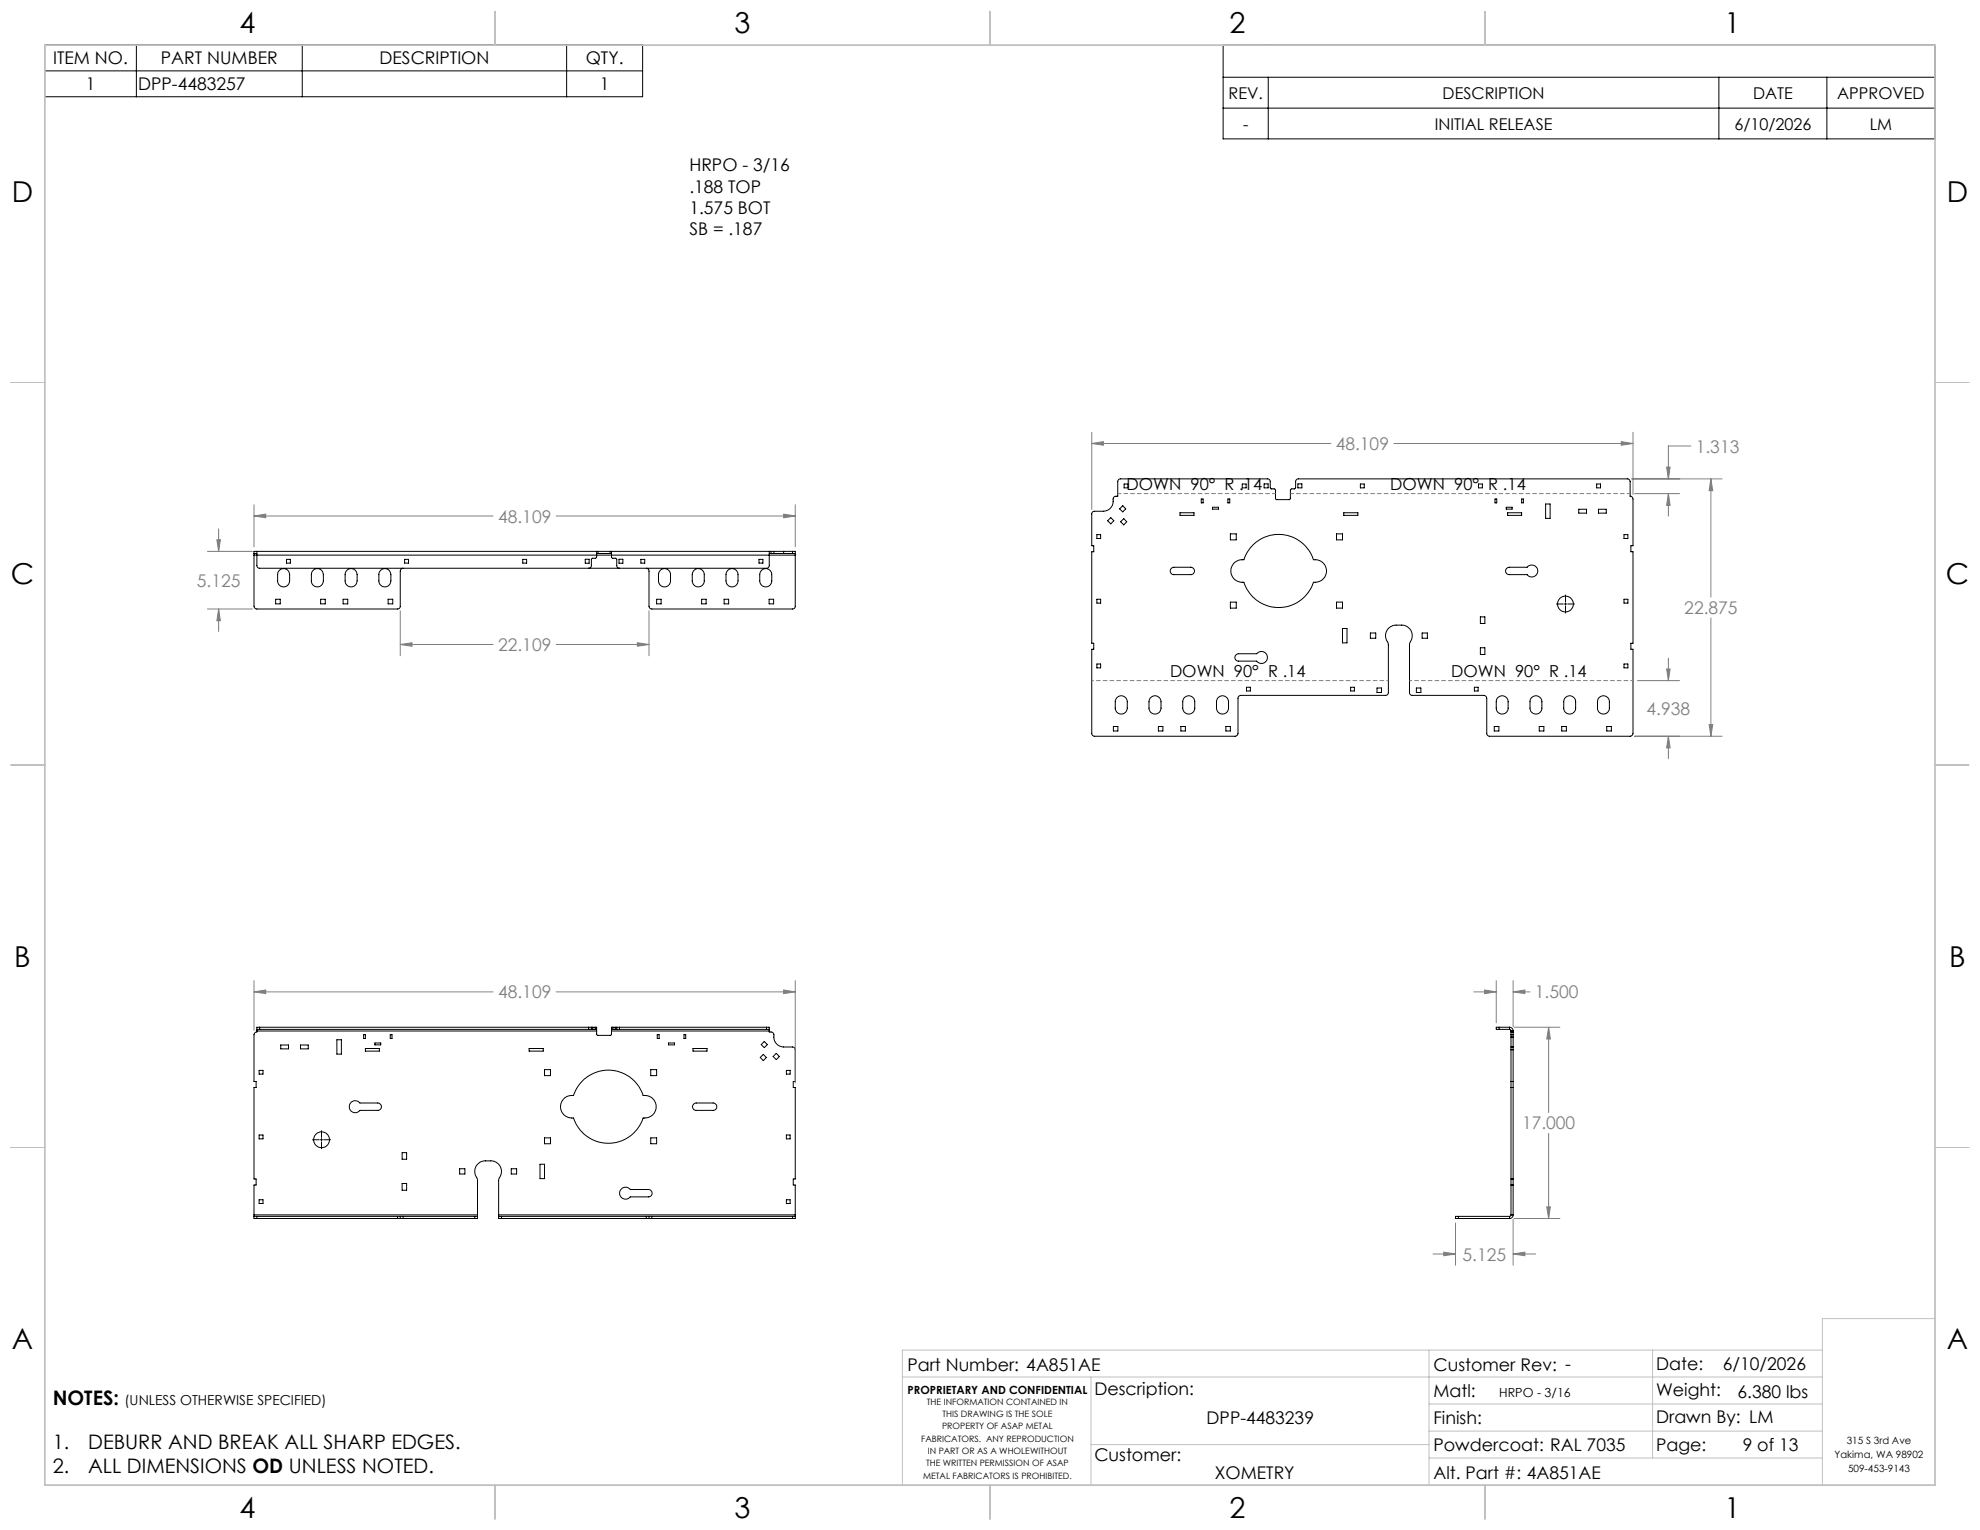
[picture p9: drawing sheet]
<svg xmlns="http://www.w3.org/2000/svg" width="559mm" height="432mm" viewBox="0 0 559 432" stroke-linecap="round" stroke-linejoin="round" font-family="sans-serif">
<g fill="none" stroke="#000" stroke-width=".28">
<path d="M12.6 12.7h168.8v14.6h-168.8zM38.5 12.7v14.6M85.3 12.7v14.6M159.9 12.7v14.6M345.2 12.7h200.9v26.5h-200.9zM12.6 20h168.8M345.2 21.8h200.9M345.2 30.5h200.9M357.9 21.8v17.4M485.1 21.8v17.4M515.6 21.8v17.4M315.6 135.5l.5-.4h41.8l.6 .7v2l1.4 .4 .1 2.5 .2 .3h3.8l.2-.3v-2.5l.2-.2 1.1-.1 .2-2.3 .6-.5h93.1l.5 .4 .2 4.6 .5 .2 .3 .5v13.2h-.6v1.7h.6v25.8h-.6v1.7h.6v23.8l-.3 .5-.5 .3h-40l-.5-.7v-10l-.5-.7-20.6-.1-.5-.3-.2-.4v-13.8a3.6 3.6 0 0 0-.1-4.5l-1.4-.8-2.3-.1a3.1 3.1 0 0 0-2.7 1.9 3.1 3.1 0 0 0 .5 3.3v14l-.4 .6-41.2 .1-.6 .2-.2 .4v10.1l-.6 .8h-40.2l-.5-.7v-23.9h.6v-1.7h-.6v-25.8h.6v-1.7h-.6v-9l.2-.5 .5-.2h2.6a2.77 2.77 0 0 0 2.7-2.8l.1-.9 .2-.3 1.1-.2z"/>
<path d="M317.3 136.6h1v1.1h-1zM350.6 136.6h1.1v1.1h-1.1zM356.8 136.6h1.1v1.1h-1.1zM366.3 136.6h1.1v1.1h-1.1zM383.9 136.6h1.1v1.1h-1.1zM417.3 136.6h1.1v1.1h-1.1zM450.6 136.6h1.1v1.1h-1.1zM71.7 156.2h.8M71.7 156.2v.5M71.7 156.7v14.4l.2 .6 .5 .2 40-.1 .6-.6v-10l.2-.6 .6-.2M71.7 156.7h152.7M72.5 155.6v4.1l.3 .5 .4 .2h143.2l.5-.2 .2-.5v-4.1"/>
<path d="M72.5 155.6h-.8v.6M72.5 155.6h95.9M80.9 157.9h1.1v1h-1.1zM114.2 157.9h1.1v1h-1.1zM147.5 157.9h1.1v1h-1.1zM165.2 157.8h1.1v1.2h-1.1zM168.4 155.6v1.6l-.3 .4-1.1 .1-.1 2.1-.3 .4-.5 .2M168.4 155.6h.4M168.4 156.2h.4M168.8 155.6h3.4M168.8 156.2h3.4M168.8 155.6v.6"/>
<path d="M172.2 155.6h.4M172.2 156.2h.4M172.2 155.6v.6M172.6 155.6v1.6l.3 .4 1.1 .1 .1 2.1 .2 .4 .5 .2M172.6 155.6h45M174.7 157.8h1.1v1.2h-1.1zM180.9 157.9h1.1v1h-1.1zM214.2 157.9h1.1v1h-1.1zM217.1 156.2h.5M217.6 155.6h.8M217.6 156.2h.8M217.6 155.6v.6"/>
<path d="M218.4 155.6h2.8M218.4 156.2h2.8M218.4 155.6v.6M221.2 155.6h2.5M221.2 156.2h2.5M221.2 155.6v.6M223.7 155.6h.7v.6M223.7 156.2h.7M223.7 155.6v.6M224.4 156.2v.5M224.4 156.7v14.5l-.2 .5-.4 .2h-40l-.4-.2-.2-.6v-10.1l-.2-.4-.6-.2M309.6 150.9h1v1.1h-1z"/>
<path d="M313.5 146.1l.9 .9-.9 .8-.9-.8zM316 143.6l.9-.9 .8 .9-.8 .9zM316.3 147.2l.8-.8 .9 .8-.9 .9zM333 144.7h4v.8h-4zM339 140.8h.5v1.1h-.5zM342.2 143.2h1.7v.5h-1.7zM346.5 140.8h.6v1.1h-.6zM347.2 150.7h1.7v1.7h-1.7zM348.3 158.9l1.3-.8 1.4-.1a10.3 10.3 0 0 1 9.9-7.2 10.3 10.3 0 0 1 9.8 7.2 3.2 3.2 0 0 1 3.7 3.1 3.2 3.2 0 0 1-3.7 3.2 10.3 10.3 0 0 1-9.8 7.2 10.3 10.3 0 0 1-9.9-7.2 3.2 3.2 0 0 1-3.3-1.7 3.2 3.2 0 0 1 .6-3.7zM377.2 150.7h1.7v1.7h-1.7zM379.2 144.7h4v.8h-4zM421.9 140.8h.5v1.1h-.5z"/>
<path d="M425.1 143.2h1.7v.5h-1.7zM425.5 144.7h3.9v.8h-3.9zM429.4 140.8h.5v1.1h-.5zM436.2 142.2h1.3v4.1h-1.3zM445.6 143.7h2.1v1.1h-2.1zM451.1 143.7h2.2v1.1h-2.2zM458.3 150.9h1.1v1.1h-1.1zM77.8 169.1h1.3v1.3h-1.3zM78.9 160.9a1.7 1.7 0 0 1 1.8-.3 1.7 1.7 0 0 1 1 1.6v1.7a1.69 1.69 0 0 1-1.7 1.7 1.69 1.69 0 0 1-1.6-1.7v-1.9zM88.4 160.9a1.7 1.7 0 0 1 1.9-.3 1.7 1.7 0 0 1 1 1.6v1.7a1.69 1.69 0 0 1-1.7 1.7 1.69 1.69 0 0 1-1.7-1.7v-1.9zM90.5 169.1h1.3v1.3h-1.3zM96.8 169.1h1.3v1.3h-1.3z"/>
<path d="M98 160.9a1.7 1.7 0 0 1 1.8-.3 1.7 1.7 0 0 1 1 1.6v1.7a1.69 1.69 0 0 1-1.7 1.7 1.69 1.69 0 0 1-1.7-1.7v-1.9zM107.4 161a1.7 1.7 0 0 1 1.8-.4 1.7 1.7 0 0 1 1.1 1.6v1.7a1.69 1.69 0 0 1-1.7 1.7 1.69 1.69 0 0 1-1.7-1.7v-1.9zM109.5 169.1h1.3v1.3h-1.3zM185.3 169.1h1.3v1.3h-1.3zM186.4 160.9a1.7 1.7 0 0 1 1.8-.3 1.7 1.7 0 0 1 1 1.6v1.7a1.69 1.69 0 0 1-1.7 1.7 1.69 1.69 0 0 1-1.7-1.7v-1.9zM195.9 160.9a1.7 1.7 0 0 1 1.9-.3 1.7 1.7 0 0 1 1 1.6v1.7a1.69 1.69 0 0 1-1.7 1.7 1.69 1.69 0 0 1-1.7-1.7v-1.9zM198 169.1h1.3v1.3h-1.3zM204.4 169.1h1.2v1.3h-1.2zM205.5 160.9a1.7 1.7 0 0 1 1.8-.3 1.7 1.7 0 0 1 1 1.6v1.7a1.69 1.69 0 0 1-1.7 1.7 1.69 1.69 0 0 1-1.7-1.7v-1.9zM215 160.9a1.7 1.7 0 0 1 1.8-.3 1.7 1.7 0 0 1 1 1.6v1.7a1.69 1.69 0 0 1-1.7 1.7 1.69 1.69 0 0 1-1.7-1.7v-1.9zM217.1 169.1h1.2v1.3h-1.2zM309.6 169.1h1v1.1h-1z"/>
<path d="M330.4 160.5l.9-.4h4.8a1.04 1.04 0 0 1 1 1 1.04 1.04 0 0 1-1 1.1h-4.8a1.03 1.03 0 0 1-.9-1.7zM347.2 169.9h1.7v1.7h-1.7zM377.2 169.9h1.7v1.7h-1.7zM378.9 177.4h1.3v4h-1.3zM386.8 178.6h1.5v1.5h-1.5zM401.4 178.6h1.4v1.5h-1.4zM417.8 174.1h1.3v1.9h-1.3zM425.1 160.5l.8-.4h5.1a1.68 1.68 0 0 1 2.4-.2 1.68 1.68 0 0 1 0 2.5 1.68 1.68 0 0 1-2.4-.2h-5.1a1.03 1.03 0 0 1-.8-1.7zM439.2 170.5h2M441.5 170.5h.6M441.8 167.9v1.9M441.8 170.1v.7"/>
<path d="M441.8 171.1v1.9M442.5 170.5h1.9M458.3 169.1h1.1v1.1h-1.1zM309.6 187.4h1v1.1h-1zM315.2 196.9a1.71 1.71 0 0 1 1.9-.4 1.71 1.71 0 0 1 1 1.5v1.8a1.69 1.69 0 0 1-1.7 1.7 1.69 1.69 0 0 1-1.7-1.7v-1.9zM324.7 196.9a1.71 1.71 0 0 1 1.9-.4 1.71 1.71 0 0 1 1.1 1.5v1.8a1.69 1.69 0 0 1-1.7 1.7 1.69 1.69 0 0 1-1.7-1.7v-1.9zM334.3 196.9a1.71 1.71 0 0 1 1.8-.4 1.71 1.71 0 0 1 1.1 1.5v1.8a1.69 1.69 0 0 1-1.7 1.7 1.69 1.69 0 0 1-1.7-1.7v-1.9zM343.8 196.9a1.71 1.71 0 0 1 1.8-.4 1.71 1.71 0 0 1 1.1 1.5v1.8a1.69 1.69 0 0 1-1.7 1.7 1.69 1.69 0 0 1-1.7-1.7v-1.9zM348.8 184.9l.6-.4h5.3a1.68 1.68 0 0 1 2.4-.2 1.68 1.68 0 0 1 0 2.5 1.68 1.68 0 0 1-2.4-.2h-5.1a1.02 1.02 0 0 1-1-.6 1.02 1.02 0 0 1 .2-1.1zM351.8 194h1.1v1h-1.1zM381.2 194h1v1h-1zM388.6 194.2h1.3v1.2h-1.3z"/>
<path d="M399.7 194.2h1.3v1.2h-1.3zM416.1 194h1.1v1h-1.1zM417.8 182.8h1.3v1.9h-1.3zM422.8 196.8a1.69 1.69 0 0 1 1.8-.3 1.69 1.69 0 0 1 1 1.5v1.8a1.68 1.68 0 0 1-1.6 1.7 1.68 1.68 0 0 1-1.7-1.7v-1.9zM432.4 196.8a1.69 1.69 0 0 1 1.8-.3 1.69 1.69 0 0 1 1 1.5v1.8a1.68 1.68 0 0 1-1.7 1.7 1.68 1.68 0 0 1-1.7-1.7v-1.9zM441.9 196.8a1.69 1.69 0 0 1 1.8-.3 1.69 1.69 0 0 1 1 1.5v1.8a1.68 1.68 0 0 1-1.7 1.7 1.68 1.68 0 0 1-1.7-1.7v-1.9zM451.4 196.8a1.69 1.69 0 0 1 1.8-.3 1.69 1.69 0 0 1 1 1.5v1.8a1.68 1.68 0 0 1-1.7 1.7 1.68 1.68 0 0 1-1.7-1.7v-1.9zM458.3 187.4h1.1v1.1h-1.1zM314.2 205h1.3v1.3h-1.3zM326.9 205h1.3v1.3h-1.3zM333.3 205h1.2v1.3h-1.2zM346 205h1.2v1.3h-1.2z"/>
<path d="M421.7 205h1.3v1.3h-1.3zM434.4 205h1.3v1.3h-1.3zM440.8 205h1.3v1.3h-1.3zM453.5 205h1.3v1.3h-1.3zM72.5 290.5h.8M72.5 290.5v.5M72.5 291v.3l-.6 .2-.2 .5v13.2h.6v1.7h-.6v25.8h.6v1.7h-.6v8.5M72.5 291h95.9M73.3 289.9h-.8v.6M73.3 290.5h92.8M73.3 289.9h92.8M73.3 289.9v.6"/>
<path d="M79.2 294.9h2.2v1.1h-2.2zM84.8 294.9h2.2v1.1h-2.2zM95.1 293.4h1.2v4.1h-1.2zM102.6 292h.5v1.1h-.5zM103.1 295.9h4v.8h-4zM105.8 294.4h1.7v.5h-1.7zM110.1 292h.5v1.1h-.5zM149.3 295.9h4v.8h-4zM166.1 290.5h.8M166.1 289.9h.8M166.1 289.9v.6M166.9 290.5h.4"/>
<path d="M166.9 289.9h.4M166.9 289.9v.6M167.3 290.5h.7M167.3 289.9h.7M167.3 289.9v.6M168 290.5h.4M168 289.9h.4v.6M168 289.9v.6M168.4 290.5v.5M168.4 291v.9l.2 .3h3.7l.3-.3v-.9M172.6 290.5h.4M172.6 290.5v.5"/>
<path d="M172.6 291h44.5M173 289.9h-.4v.6M173 290.5h.6M173 289.9h.6M173 289.9v.6M173.6 290.5h.5M173.6 289.9h.5M173.6 289.9v.6M174.1 290.5h.7M174.1 289.9h.7M174.1 289.9v.6M174.8 290.5h41.5"/>
<path d="M174.8 289.9v.6M174.8 289.9h41.5M185.5 292h.5v1.1h-.5zM188.7 294.4h1.7v.5h-1.7zM193 292h.5v1.1h-.5zM195.6 295.9h3.9v.8h-3.9zM215.4 297.6l.9 .8-.9 .9-.8-.9zM215.7 293.9l.9 .9-.9 .9-.9-.9zM216.3 289.9h.8v.6M216.3 290.5h.8M216.3 289.9v.6M217.1 290.5v.5"/>
<path d="M217.1 291v.3l1.1 .2 .2 .5a3 3 0 0 0 .7 2.6l.5 .4 1.1 .5h3.2l.5 .7v9h-.5v1.7h.5v25.8h-.5v1.7h.5v8.5M219.1 297.3l.9 .9-.9 .8-.9-.8zM423.1 289.9h-.8v.6h.8M423.1 290.5h2.9M423.1 289.9h2.9M423.1 289.9v.6M426 289.9l.8 .4 .2 .7M426 290.5l.4 .5M426 289.9v.6M426.4 295.5v.8M426.4 292.7v2.8M426.4 291.3v.7"/>
<path d="M426.4 291h.6M426.4 295.5h.6M426.4 292h.6M426.4 291.3h.6M426.4 291v.3M426.4 292v.7M426.4 296.3v46.6M426.4 296.3h.6M426.4 292.7h.6M427 295.5v.8M427 292.7v2.8M427 291.3v.7"/>
<path d="M427 291v.3M427 292v.7M427 296.3v46.6M73.1 302.1h1.1v1h-1.1zM90.7 319.1v1.9M99 311.3a1.69 1.69 0 0 1 2.6 0h5a1.04 1.04 0 0 1 1 1 1.04 1.04 0 0 1-1 1.1h-5a1.68 1.68 0 0 1-2.4 .2 1.68 1.68 0 0 1-.2-2.3zM153.7 301.9h1.7v1.7h-1.7zM159 310.2l1.2-.8 1.7-.2a10.3 10.3 0 0 1 9.8-7.2 10.3 10.3 0 0 1 9.8 7.2 3.2 3.2 0 0 1 3.7 3.1 3.2 3.2 0 0 1-3.7 3.2 10.3 10.3 0 0 1-9.8 7.2 10.3 10.3 0 0 1-9.8-7.2 3.2 3.2 0 0 1-3.3-1.6 3.2 3.2 0 0 1 .4-3.7zM183.7 301.9h1.6v1.7h-1.6zM195.7 311.6l.7-.3h4.9a1.04 1.04 0 0 1 1 1 1.04 1.04 0 0 1-1 1.1h-4.8a1.04 1.04 0 0 1-.9-.6 1.04 1.04 0 0 1 .1-1.2zM221.9 302.1h1.1v1h-1.1zM426.4 305.2h.6"/>
<path d="M426.4 306.9h.6M73.1 320.3h1.1v1.1h-1.1zM73.1 338.6h1.1v1.1h-1.1zM88.2 321.7h1.9M90.4 321.7h.7M90.7 321.3v.7M90.7 322.3v1.9M91.4 321.7h1.9M113.5 325.3h1.3v1.9h-1.3zM113.5 334h1.3v1.9h-1.3zM129.7 329.8h1.5v1.5h-1.5zM144.3 329.8h1.5v1.5h-1.5z"/>
<path d="M152.4 328.6h1.3v4h-1.3zM153.7 321.1h1.7v1.7h-1.7zM175.3 335.7a1.68 1.68 0 0 1 2.6 0h5.1a1.04 1.04 0 0 1 1 1 1.04 1.04 0 0 1-1 1.1h-5.1a1.68 1.68 0 0 1-2.4 .3 1.68 1.68 0 0 1-.2-2.4zM183.7 321.1h1.6v1.7h-1.6zM221.9 338.6h1.1v1.1h-1.1zM221.9 320.3h1.1v1.1h-1.1zM426.4 332.7h.6M426.4 334.4h.6M71.7 343.3v.6h.8M71.7 343.3h.8M71.7 342.9v.4M71.7 342.9h63.1"/>
<path d="M72.5 343.3h39.7M72.5 343.9h39.7M72.5 343.3v.6M112.2 343.9h.8M112.2 343.3h.8M112.2 343.3v.6M113 343.9h.8M113 343.3h.8M113 343.3v.6M113.8 343.3h20.2M113.8 343.9h20.2M113.8 343.3v.6"/>
<path d="M134 343.3h.8M134 343.3v.6M134.8 343.3v.6h-.8M134.8 342.9v.4M134.8 342.9v-10a3.4 3.4 0 0 1 .4-4.7l1-.5 2.3-.1a3.1 3.1 0 0 1 2.8 1.9 3.1 3.1 0 0 1-.5 3.3l-.1 10.1M140.7 343.3h.8M140.7 343.3v.6h.8M140.7 342.9v.4M140.7 342.9h83.7M141.5 343.3h40.9M141.5 343.9h40.9M141.5 343.3v.6"/>
<path d="M182.4 343.3h.8M182.4 343.9h.8M182.4 343.3v.6M183.2 343.3h.8M183.2 343.9h.8M183.2 343.3v.6M184 343.3v.6M184 343.3h39.7M184 343.9h39.7M223.7 343.3h.7M223.7 343.3v.6M224.4 343.3v.6h-.7"/>
<path d="M224.4 342.9v.4M411.6 343.3h-.8v.6h.8M411.6 343.3h14.4M411.6 343.9h14.4M411.6 343.3v.6M426 343.3v.6M426.4 342.9l-.1 .3-.3 .1M426.4 342.9h.6M427 342.9l-.2 .6-.8 .4"/>
<circle cx="441.8" cy="170.5" r="2.23"/>
<circle cx="90.7" cy="321.7" r="2.24"/>
</g>
<g fill="none" stroke="#808080" stroke-width=".28">
<path d="M308.1 125.2l3.3-.6v1.1zM308.1 122v21.8M308.1 125.2h67.5M393.4 125.2h67.5M457.6 124.6l3.3 .6-3.3 .5zM460.6 135.1h25.4M460.9 122v17.6M461.3 139.3h12.7M470.4 131.8h.9l-.4 3.3zM470.9 139.3l.4 3.3h-.9zM470.9 139.3v6.4M477.2 125.9h-6.3v9.2"/>
<path d="M482.8 135.1l.6 3.4h-1zM482.8 135.1v33.4M58.5 155.6h12.7M61.2 152.3h1l-.5 3.3zM61.7 149.3v6.3M71.7 145.6l3.3-.5v1zM71.7 142.5v11.8M71.7 145.6h67.5M157 145.6h67.4M221.2 145.1l3.2 .5-3.2 .5zM224.4 142.5v11.8M58.5 171.9h12.7"/>
<path d="M61.7 171.9l.5 3.3h-1zM61.7 171.9v6.3M113 172.4v12.7M183.2 172.4v12.7M482.8 174.4v33.4M113 181.9l3.3-.5v1zM113 181.9h26.2M157 181.9h26.2M179.9 181.4l3.3 .5-3.3 .5zM462.1 192.1h11.9M470.4 188.8h.9l-.4 3.3zM470.9 185.7v6.4"/>
<path d="M461.3 207.8h24.7M470.9 207.8l.4 3.3h-.9zM470.9 207.8v6.3M482.4 204.5h1l-.6 3.3zM71.7 279.9l3.3-.5v1zM71.7 276.8v14M71.7 279.9h67.5M157 279.9h67.4M221.2 279.4l3.2 .5-3.2 .5zM224.4 276.8v28.8M415.9 279.9h6.4M419 279.4l3.3 .5-3.3 .5z"/>
<path d="M422.3 276.8v11.8M427 279.9l3.4-.5v1zM427 279.9h4.8M427 276.8v12.9M427.3 289.9h12.9M437.1 289.9l.5 3.3h-1.1zM437.1 289.9v24.1M437.1 319.9v24M404.4 353.9h6.4M407.5 353.4l3.3 .5-3.3 .5zM410.8 345.2v11.9M427 353.9l3.4-.5v1z"/>
<path d="M427 344.1v13M427 353.9h6.4M427.3 343.9h12.9M436.5 340.6h1.1l-.5 3.3z"/>
</g>
<path d="M460.9 192.1h-63.1" fill="none" stroke="#808080" stroke-width=".28" stroke-dasharray="1.3 .6" stroke-dashoffset=".5" stroke-linecap="butt"/>
<path d="M391.8 192.1h-83.7" fill="none" stroke="#808080" stroke-width=".28" stroke-dasharray="1.3 .6" stroke-dashoffset=".7" stroke-linecap="butt"/>
<path d="M315.5 139.3h44.5M364.2 139.3h95.9" fill="none" stroke="#808080" stroke-width=".28" stroke-dasharray="1.3 .6" stroke-dashoffset=".3" stroke-linecap="butt"/>
<g fill="none" stroke="#c0c0c0" stroke-width=".28">
<path d="M139.7 3.2v9.5M279.4 3.2v9.5M419.1 3.2v9.5M3.1 107.9h9.6M546.1 107.9h9.5M3.1 215.9h9.6M546.1 215.9h9.5M3.1 323.8h9.6M546.1 323.8h9.5M546.1 372.1h-31.8v47M254.7 388.6h259.6M307.9 388.6v30.5"/>
<path d="M403.3 381v38.1M403.3 396.2h111M466.4 381v30.5M514.3 381h-259.6v38.1M139.7 419.1v9.6M279.4 419.1v9.6M307.9 407.7h95.4M403.3 403.9h111M403.3 411.5h111M419.1 419.1v9.6"/>
</g>
<path d="M12.7 12.7h533.4v406.4h-533.4z" fill="none" stroke="#c0c0c0" stroke-width=".5"/>
<path d="M71.7 279.9l3.3-.5v1zM221.2 279.4l3.2 .5-3.2 .5zM61.7 171.9l.5 3.3h-1zM61.2 152.3h1l-.5 3.3zM221.2 145.1l3.2 .5-3.2 .5zM71.7 145.6l3.3-.5v1zM179.9 181.4l3.3 .5-3.3 .5zM113 181.9l3.3-.5v1zM407.5 353.4l3.3 .5-3.3 .5zM427 353.9l3.4-.5v1zM436.5 340.6h1.1l-.5 3.3zM437.1 289.9l.5 3.3h-1.1zM427 279.9l3.4-.5v1zM419 279.4l3.3 .5-3.3 .5zM482.8 135.1l.6 3.4h-1zM482.4 204.5h1l-.6 3.3zM470.4 188.8h.9l-.4 3.3zM470.9 207.8l.4 3.3h-.9zM470.4 131.8h.9l-.4 3.3zM470.9 139.3l.4 3.3h-.9zM308.1 125.2l3.3-.6v1.1zM457.6 124.6l3.3 .6-3.3 .5z" fill="#808080"/>
<g font-size="8.1">
<text x="67.6" y="9.3">4</text>
<text x="207.3" y="9.3">3</text>
<text x="347" y="9.3">2</text>
<text x="486.7" y="9.3">1</text>
<text x="3.3" y="57">D</text>
<text x="549.4" y="57">D</text>
<text x="3" y="164.9">C</text>
<text x="549.1" y="164.9">C</text>
<text x="4" y="272.9">B</text>
<text x="550.1" y="272.9">B</text>
<text x="3.3" y="380.8">A</text>
<text x="549.4" y="380.8">A</text>
<text x="67.6" y="428.4">4</text>
<text x="207.3" y="428.4">3</text>
<text x="347" y="428.4">2</text>
<text x="486.7" y="428.4">1</text>
</g>
<g font-size="5.6">
<text x="14.9" y="396.4">NOTES:</text>
<text x="14.9" y="409">1.</text>
<text x="24.9" y="409">DEBURR AND BREAK ALL SHARP EDGES.</text>
<text x="14.9" y="415.6">2.</text>
<text x="24.9" y="415.6">ALL DIMENSIONS OD UNLESS NOTED.</text>
</g>
<g font-size="4.9">
<text x="15" y="18.2">ITEM NO.</text>
<text x="45.4" y="18.2">PART NUMBER</text>
<text x="107.1" y="18.2">DESCRIPTION</text>
<text x="165.3" y="18.2">QTY.</text>
<text x="24.2" y="25.5">1</text>
<text x="39" y="25.5">DPP-4483257</text>
<text x="169.3" y="25.5">1</text>
<text x="194.6" y="48.4">HRPO - 3/16</text>
<text x="194.6" y="54.3">.188 TOP</text>
<text x="194.6" y="60.3">1.575 BOT</text>
<text x="194.6" y="66.2">SB = .187</text>
<text x="256.1" y="386.9">Part Number: 4A851AE</text>
<text x="404.6" y="386.8">Customer Rev: -</text>
<text x="467.4" y="386.7">Date:</text>
<text x="486.2" y="386.7">6/10/2026</text>
<text x="308.9" y="393.8">Description:</text>
<text x="404.6" y="394.3">Matl:</text>
<text x="467.4" y="394">Weight:</text>
<text x="490.4" y="394.5">6.380 lbs</text>
<text x="340.5" y="401.9">DPP-4483239</text>
<text x="404.6" y="401.9">Finish:</text>
<text x="467.4" y="401.7">Drawn By: LM</text>
<text x="308.9" y="412.4">Customer:</text>
<text x="404.6" y="409.6">Powdercoat: RAL 7035</text>
<text x="467.4" y="409.4">Page:</text>
<text x="491.8" y="409.6">9 of 13</text>
<text x="342.9" y="417.4">XOMETRY</text>
<text x="404.6" y="417.4">Alt. Part #: 4A851AE</text>
</g>
<g font-size="4.9" fill="#808080">
<text x="377" y="127">48.109</text>
<text x="478.6" y="127.7">1.313</text>
<text x="140.6" y="147.5">48.109</text>
<text x="55.6" y="165.6">5.125</text>
<text x="475.3" y="173.3">22.875</text>
<text x="140.6" y="183.7">22.109</text>
<text x="464.7" y="201.8">4.938</text>
<text x="140.6" y="281.8">48.109</text>
<text x="433.2" y="281.8">1.500</text>
<text x="429.5" y="318.8">17.000</text>
<text x="412.8" y="355.7">5.125</text>
</g>
<g font-size="4.7">
<text x="318" y="138.3">DOWN 90° R .14</text>
<text x="392.4" y="138.3">DOWN 90° R .14</text>
<text x="330.2" y="191.1">DOWN 90° R .14</text>
<text x="409.6" y="191.1">DOWN 90° R .14</text>
</g>
<g font-size="4.6">
<text x="346.7" y="27.9">REV.</text>
<text x="407.1" y="27.9">DESCRIPTION</text>
<text x="494.8" y="27.9">DATE</text>
<text x="518.5" y="27.9">APPROVED</text>
<text x="350.8" y="36.6">-</text>
<text x="404.9" y="36.6">INITIAL RELEASE</text>
<text x="489.5" y="36.6">6/10/2026</text>
<text x="527.7" y="36.6">LM</text>
</g>
<text font-size="3.9" x="35.2" y="396.4">(UNLESS OTHERWISE SPECIFIED)</text>
<text font-size="3.5" x="423.1" y="394.2">HRPO - 3/16</text>
<text font-size="3.2" x="256.1" y="393.4">PROPRIETARY AND CONFIDENTIAL</text>
<g font-size="2.8">
<text x="521.2" y="407.7">315 S 3rd Ave</text>
<text x="517.8" y="411.5">Yakima, WA 98902</text>
<text x="521.6" y="415.3">509-453-9143</text>
</g>
<g font-size="2.5">
<text x="261.6" y="396.5">THE INFORMATION CONTAINED IN</text>
<text x="266" y="399.9">THIS DRAWING IS THE SOLE</text>
<text x="260" y="406.9">FABRICATORS. ANY REPRODUCTION</text>
<text x="265.9" y="403.4">PROPERTY OF ASAP METAL</text>
<text x="261.4" y="413.8">THE WRITTEN PERMISSION OF ASAP</text>
<text x="261.8" y="410.4">IN PART OR AS A WHOLEWITHOUT</text>
<text x="260.5" y="417.3">METAL FABRICATORS IS PROHIBITED.</text>
</g>
</svg>
